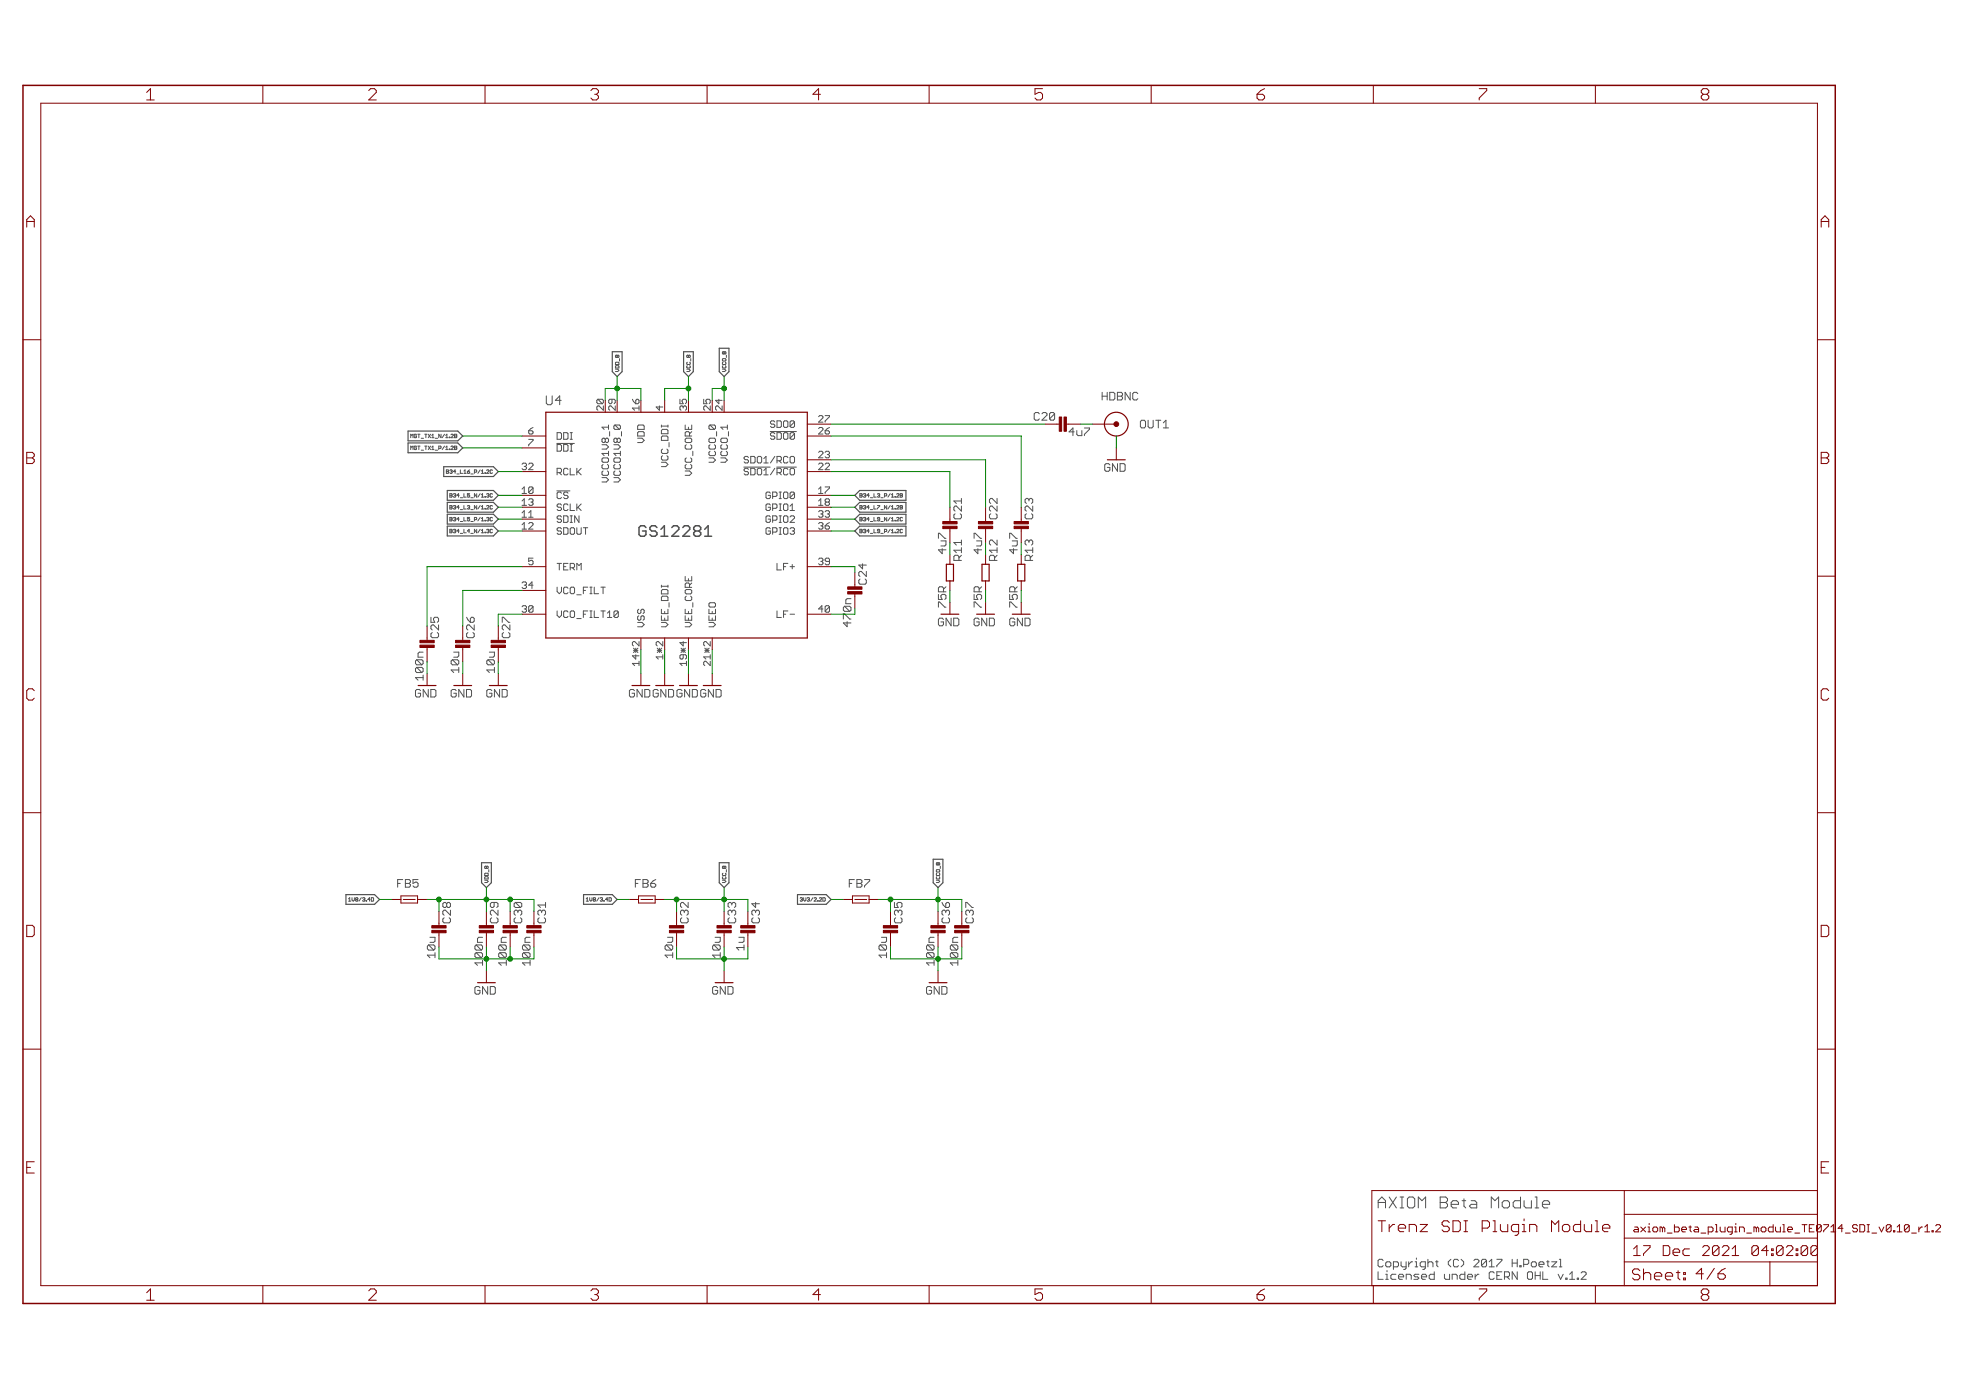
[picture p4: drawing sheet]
<svg xmlns="http://www.w3.org/2000/svg" width="420mm" height="297mm" viewBox="0 0 420 297" stroke-linecap="round" stroke-linejoin="round" font-family="sans-serif">
<g fill="none" stroke="#505050" stroke-width=".21">
<path d="M131.5 77.5l.6-.1 .2 .5h-.8zM131.5 78.9h.5l.3 .2-.3 .3h-.5M131.5 78.3l.6-.2 .2 .5h-.8zM131.9 76l.1-.1 .3 .1-.2 .4-.2-.1M131.9 76l-.1-.1-.3 .1 .2 .4 .2-.1M131.9 76v.3M132.4 76.6v.6M146.8 78.9h.5l.2 .2-.2 .3h-.5M146.9 78.1l-.1 .2 .1 .3 .6-.1-.1-.4M146.9 77.4l-.1 .1 .1 .4h.5l.1-.1-.1-.4M147.1 76v.3M147.1 76l.2-.1 .2 .1-.1 .4-.3-.1"/>
<path d="M147.1 76l-.1-.1-.2 .1 .1 .4 .2-.1M147.6 76.6v.6M154.4 78.9h.5l.2 .2-.2 .3h-.5M154.5 77.4l-.1 .1 .1 .4h.5l.1-.1-.1-.4M154.5 78.1l-.1 .2 .1 .3 .6-.1-.1-.4M154.5 76.6h.5l.1 .4-.6 .2-.1-.2zM154.7 75.3h-.3l.1 .3 .2-.1M154.7 75.3h.4l-.1 .3-.3-.1M154.7 75.3v.2M155.2 75.9v.5M87.8 93.5v-.7l.2 .2 .3-.2v.7M87.8 96.1v-.8l.2 .3 .3-.3v.8"/>
<path d="M89 92.9l-.1-.1-.4 .1v.5l.4 .1 .1-.3h-.2M89 95.5l-.1-.2-.4 .2v.4l.4 .2 .1-.4h-.2M89.3 92.8h.5M89.3 95.3h.5M89.5 92.8v.7M89.5 95.3v.8M111.6 99.2l.2-.2h.5l.2 .2v.2l-.2 .3M112 99.7h.3M112.3 99.7l.2 .2v.2l-.2 .3h-.5l-.2-.3M113 93.9h.9v.2l-.9 1v.2M113 92.1h.7l.2 .4-.2 .3h-.5l-.2-.3zM113.9 91.4l-.9 .7"/>
<path d="M116.8 84.6v1.6l.3 .3h.6l.3-.3M119 94.8h3.7M119.1 92.5h.7l.2 .2v.9l-.2 .3h-.7zM119.1 95h.7l.2 .2v1l-.2 .2h-.7zM127.6 85.6l.2-.3 .9 1h-.9l-.2-.3zM127.8 85.3h.9M127.8 87.7l-.2-.3v-.4l.2-.3h.2l.9 1M128.7 95h.9l.4 .5-.4 .5h-.9M128.9 99.3l-.2 .2v.4l.2 .3h.9M129.3 93.9l-.2-.3-.4 .3v.4l.2 .3 .4-.3M129.3 94.3l.5 .3M129.3 93.9v.4"/>
<path d="M129.8 93.6l-.5 .3M129.8 97.9h-.9l-.2 .2v.5l.2 .2h.9M130 91.3h-1.3l.4 .5M130 96.9h-1.3l.4 .5M135.1 85.3l.8 1M135.9 86.3h.4M136.3 93.6h.9l.5 .5-.5 .5h-.9M136.3 85.3l-.4 .3v.7M136.6 87.2h-1.5l.5 .5M137.4 92.2h-.9l-.2 .3v.7h1.4M137.4 90.8h-.9l-.2 .3v.7h1.4M140.9 86.7v1l-.7-.7h1.4"/>
<path d="M141.4 90.8v.5M141.4 98.8h.9l.4 .5-.4 .4h-.9M141.4 91.1h1.3M141.6 96l-.2 .2v.5l.2 .2h.9M141.6 97.4l-.2 .2v.5l.2 .2h.9M142.5 93.2h-.9l-.2 .2v.7h1.3M142.5 91.8h-.9l-.2 .2v.7h1.3M145.3 85.3v1h.7l-.2-.7 .2-.3h.5M146 87l-.2-.3-.5 .3v.4l.2 .3M146 87v.2M146.4 90.8v1h1.4M146.5 86.7l-.5 .3"/>
<path d="M146.7 97.9l-.3 .2v.5l.3 .2h.9M146.7 95l-.3 .3v.4l.3 .3h.9M146.7 99.3l-.3 .2v.4l.3 .3h.9M147.1 91.3v.5M147.4 93.2v-.7l-.3-.3h-.4l-.3 .3v.7h1.4M147.6 93.6h-.9l-.3 .3v.4l.3 .3h.9M147.8 92.2l-.4 .5M150.4 85.3v1h.7l-.2-.7 .2-.3h.5M150.6 87.7l-.2-.3v-.4l.2-.3h.3l.9 1M151.5 91.1l.2-.3 1 1h-1l-.2-.3zM151.5 97.9h.9l.5 .4-.5 .5h-.9M151.7 90.8h1"/>
<path d="M151.7 95l-.2 .3v.4l.2 .3h1M151.7 96.4l-.2 .3v.4l.2 .3h1M152.7 93.6h-1l-.2 .3v.4l.2 .3h1M159 99.8h5.6M160 97.8l-.3-.3h-.4l-.3 .3 .3 .4h.4l.3 .3-.3 .4h-.4l-.3-.2M164.6 92.2h5.6M164.7 93.6l.2 .3h.5l.2-.3M164.7 91.1l.2 .2h.5l.2-.2M165.6 92.7l-.2-.2h-.5l-.2 .2v.2l.2 .3h.5l.2 .2M165.6 90.2l-.2-.3h-.5l-.2 .3 .2 .4h.5l.2 .3M166 99.8h4.2M174.9 91.6l.3-.2h.4l.3 .2v.2l-1 1h1"/>
<path d="M174.9 89l.3-.2h.4l.3 .2v.3l-1 .9h1M174.9 96.7l.3-.3h.4l.3 .3v.2l-1 .9h1M174.9 99.2l.3-.2h.4l.3 .2v.2l-1 1h1M222.1 88.4l-.3-.2h-.5l-.3 .2v1.1l.3 .3h.5l.3-.3M229.6 92.3h-1.1l.8-.8v1.6M235.5 83.8v1.7M235.5 84.7h1.1M236.6 99.9h.6M237.2 99.4l-.3-.3h-.5l-.3 .3v1l.3 .3h.5l.3-.3M244.8 90.1l-.3-.3h-.5l-.3 .3v1.1l.3 .2h.5l.3-.2M95.4 100.8h.4M95.4 100.4l.5 .1-.1 .7h-.4z"/>
<path d="M96.1 100.5l.4-.1v.4M96.1 113.5h.4M96.1 105.9h.4M96.1 108.4h.4M96.1 110.9h.4M96.1 105.5l.5 .1-.1 .6h-.4zM96.1 108l.5 .2-.1 .6h-.4zM96.1 110.6l.5 .1-.1 .6h-.4zM96.1 113.1l.5 .1-.1 .7h-.4zM96.4 100.8h.1M96.5 100.8v.4l-.4-.2M96.9 105.6l.4-.1 .1 .1-.1 .3"/>
<path d="M96.9 108.2l.4-.2 .1 .2-.1 .2M96.9 110.7l.4-.1 .1 .1-.1 .2M96.9 113.2l.4-.1 .1 .1-.1 .3M97.1 113.5h.2M97.1 105.9h.2M97.1 108.4h.2M97.1 110.9h.2M97.3 105.9l.1 .1-.1 .2-.4-.1M97.3 108.4l.1 .1-.1 .3-.4-.2M97.3 110.9l.1 .2-.1 .2-.4-.1M97.3 113.5l.1 .1-.1 .3-.4-.2M97.4 100.8h-.5l.4-.4v.8"/>
<path d="M97.6 101.3h.5M98.1 113.5h-.5l.4-.4v.8M98.1 105.9h-.5l.4-.4v.7M98.1 108.4h-.5l.4-.4v.8M98.1 110.9h-.5l.4-.3v.7M98.4 114h.5M98.4 111.4h.5M98.4 108.9h.5M98.4 106.4h.5M111.6 104.5l.4-.4v1.4M111.6 107.1l.4-.5v1.4M111.6 109.6l.4-.5v1.4"/>
<path d="M111.6 112.1l.4-.4v1.4M111.6 105.5h.9M111.6 113.1h.9M111.6 108h.9M111.6 110.5h.9M113.9 119.3h-.9v.7l.5-.3 .4 .3v.5l-.2 .2h-.5l-.2-.2M119 104.9h2.8M119.1 101h.7l.2-.2v-.5l-.2-.2h-.7v1.4M119.5 101l.5 .5M120 105.4l-.2-.2h-.5l-.2 .2v.9l.2 .3h.5l.2-.3M120 107.9l-.2-.2h-.5l-.2 .2 .2 .5h.5l.2 .2-.2 .5h-.5l-.2-.2M120 110.5l-.2-.3h-.5l-.2 .3 .2 .4h.5l.2 .3-.2 .4h-.5l-.2-.2"/>
<path d="M120 113l-.2-.2h-.5l-.2 .2 .2 .5h.5l.2 .2-.2 .5h-.5l-.2-.3M128.7 102.1h.9l.4 .4-.4 .5h-.9M128.9 100.6l-.2 .3v.4l.2 .3h.9M146.4 100.6h1l.4 .5-.4 .5h-1M160 100.3l-.3-.2h-.4l-.3 .2 .3 .5h.4l.3 .2-.3 .5h-.4l-.3-.3M164.6 105.4l-.2-.2h-.5l-.2 .2v.9l.2 .3h.5l.2-.3v-.4h-.4M164.6 107.9l-.2-.2h-.5l-.2 .2v1l.2 .2h.5l.2-.2v-.5h-.4M164.6 110.5l-.2-.3h-.5l-.2 .3v.9l.2 .2h.5l.2-.2v-.5h-.4M164.6 113l-.2-.2h-.5l-.2 .2v.9l.2 .3h.5l.2-.3v-.4h-.4M174.9 105.5h1M174.9 109.4l.3-.3h.4l.3 .3-.3 .4M174.9 111.9l.3-.2h.4l.3 .2-.3 .5"/>
<path d="M174.9 119.5l.3-.2h.4l.3 .2-.3 .5M174.9 104.5l.5-.4v1.4M174.9 107.1l.5-.5v1.4M174.9 108h1M175.4 112.4h.2M175.4 109.8h.2M175.4 120h.2M175.6 109.8l.3 .3-.3 .4h-.4l-.3-.2M175.6 112.4l.3 .2-.3 .5h-.4l-.3-.3M175.6 120l.3 .2v.3l-.3 .2h-.4l-.3-.2M183.8 113.5h.3M183.8 105.9h.3"/>
<path d="M183.8 108.4h.3M183.8 110.9h.3M183.8 105.5l.5 .1-.2 .6h-.3zM183.8 108l.5 .2-.2 .6h-.3zM183.8 110.6l.5 .1-.2 .6h-.3zM183.8 113.1l.5 .1-.2 .7h-.3zM184.5 113.2l.4-.1 .1 .1-.1 .3M184.5 110.7l.4-.1 .1 .1-.1 .2M184.5 105.6l.4-.1 .1 .1-.1 .3M184.5 108.2l.4-.2 .1 .2-.1 .2M184.8 113.5h.1M184.8 105.9h.1"/>
<path d="M184.8 108.4h.1M184.8 110.9h.1M184.9 108.4l.1 .1-.1 .3-.4-.2M184.9 105.9l.1 .1-.1 .2-.4-.1M184.9 110.9l.1 .2-.1 .2-.4-.1M184.9 113.5l.1 .1-.1 .3-.4-.2M185.6 113.1l-.3 .4h.5M185.6 105.5l-.3 .4h.5M185.6 108l-.3 .4h.5M185.6 110.6l-.3 .3h.5M200.6 115v-1h.2l1.1 1M201.1 116.7h.8"/>
<path d="M201.1 115.6h1.1M201.4 117.2v1.1l-.8-.8h1.6M203.9 118.9v.9h1.6M203.9 117.6h1.6M203.9 115.9h1.6M204.1 109.8l-.2 .2v.6l.2 .3h1.1M204.1 109.2l-.2-.2v-.6l.2-.3h.3l1.1 1.1M205.5 107.1h-1.6l.5 .5M208.2 115v-1h.2l1.1 1M208.7 116.7h.8M208.7 115.6h1.1M209 117.2v1.1l-.8-.8h1.6"/>
<path d="M211.5 118.9v.9h1.6M211.5 117.6h1.6M211.7 107.6l-.2-.3v-.5l.2-.3h.3l1.1 1.1M211.7 109.8l-.2 .2v.6l.2 .3h1.1M211.7 109.2l-.2-.2v-.6l.2-.3h.3l1.1 1.1M212 115.4l1.1 1.1M215.8 115v-1h.2l1.1 1M216.3 116.7h.8M216.3 115.6h1.1M216.6 117.2v1.1l-.8-.8h1.6M219.1 118.9v.9h1.6M219.1 117.6h1.6"/>
<path d="M219.4 109.8l-.3 .2v.6l.3 .3h1.1M219.4 109.2l-.3-.2v-.6l.3-.3h.2l1.1 1.1M219.9 106.8l-.3-.3h-.2l-.3 .3v.5l.3 .3M89.6 139.4l-.3 .2v.8h1.1M92.1 131.9v1.1h.8l-.3-.6v-.2l.3-.3M92.4 135.2l-.3 .2v.6l.3 .3h1.1M92.4 134.6l-.3-.3v-.5l.3-.3h.2l1.1 1.1M97 139.4h1M99.7 131.9l.8 1.1M100 135.2l-.3 .2v.6l.3 .3h1.1M100 134.6l-.3-.3v-.5l.3-.3h.3l1 1.1M100.5 133h.6"/>
<path d="M100.8 131.9l-.3 .3v.8M104.6 139.4h1.1M107.3 133v-1.1h.3l1.1 1.1M107.6 135.2l-.3 .2v.6l.3 .3h1.1M107.6 134.6l-.3-.3v-.5l.3-.3h.3l1.1 1.1M111.6 129.7l.2-.3h.5l.2 .3v.2l-.2 .2M111.6 124.6l.2-.2h.5l.2 .2v.2l-.2 .3M112 130.1h.3M112 125.1h.3M112.3 125.1l.2 .2v.2l-.2 .3h-.5l-.2-.3M112.3 130.1l.2 .3v.2l-.2 .2h-.5l-.2-.2M119.1 125.5v.9l.4 .5 .5-.5v-.9"/>
<path d="M119.1 130.6v.9l.4 .5 .5-.5v-.9M119.1 120.4h.9M119.5 120.4v1.4M135.4 138.5l.9 .9M135.4 139h.9M135.4 138l-.3-.2v-.5l.3-.2h.2l1 .9M135.9 138.5v.9M135.9 139.9v.9l-.8-.7h1.5M136.3 133h.9l.5 .5-.5 .4h-.9M136.3 138.5l-.9 .9M136.5 130.2l-.2 .2v.5l.2 .2 .5-.2v-.5l.4-.2M136.5 131.6l-.2 .2v.5l.2 .2 .5-.2v-.5l.4-.2"/>
<path d="M140.5 139h.9M140.5 138l-.3-.2v-.5l.3-.2h.2l.9 .9M140.5 138.5l.9 .9M140.9 138.5v.9M141.4 133h.9l.4 .5-.4 .4h-.9M141.4 131.6v.9h1.3M141.4 130.2v.9h1.3M141.4 125.1v.4M141.4 125.3h1.3M141.4 138.5l-.9 .9M142 130.7v.4M142 132.1v.4"/>
<path d="M142.5 126h-.9l-.2 .2v.7h1.3M142.5 127.4h-.9l-.2 .2v.7h1.3M145.5 139h1M145.5 138.5l1 .9M146 139.9v.7l-.5 .2-.2-.2v-.5l.2-.2h1M146 137.1v.9l-.7-.7h1.4M146 138.5v.9M146.4 133h1l.4 .5-.4 .4h-1M146.4 131.6v.9h1.4M146.4 130.2v.9h1.4M146.4 123.2v.9h1.4M146.5 138.5l-1 .9"/>
<path d="M146.7 127.4l-.3 .2v.5l.3 .2h.9M147.1 123.7v.4M147.1 130.7v.4M147.1 132.1v.4M147.4 125.5v-.7l-.3-.2h-.4l-.3 .2v.7h1.4M147.6 126h-.9l-.3 .2v.5l.3 .2h.9M147.8 124.6l-.4 .5M150.6 139h1M150.6 138l-.2-.2v-.5l.2-.2h.3l.9 .9M150.6 138.5l1 .9M151.1 138.5v.9M151.5 133h.9l.5 .5-.5 .4h-.9"/>
<path d="M151.5 131.6v.9h1.4M151.5 130.2v.9h1.4M151.6 138.5l-1 .9M152.2 130.7v.4M152.2 132.1v.4M152.7 128.8h-1l-.2 .2v.5l.2 .2h1M166.1 120.4v1.4h.9M166.1 130.6v1.4h.9M167.4 131.3h.5M168.4 130.6h-1v1.4M168.8 131.3h1M175.9 130.1h-1l.7-.7v1.4"/>
<path d="M180.2 132.3v-1.1h.3l1.1 1.1M180.5 129.6l1.1 1h-1.1l-.3-.2v-.6zM180.5 129.6h1.1M181 127.9l-.2 .3v.8h1.1M181.9 133.1h-1.7l.8 .8M183.8 123.7l-.3 .3v.6l.3 .2h1.1M183.8 123.2l-.3-.3v-.5l.3-.3h.3l1 1.1M185.1 120.8h-1.6l.8 .8M200.6 127v1.1h.8l-.3-.8 .3-.3h.5M200.6 129.8v-1.1h.2l1.1 1.1M201.1 132.9h.5M201.6 125.7l-.2-.3h-.6l-.2 .3v.8h1.6"/>
<path d="M201.6 132.4l-.2-.3h-.6l-.2 .3v1.1l.2 .2h.6l.2-.2M208.2 129.8v-1.1h.2l1.1 1.1M208.2 127v1.1h.8l-.3-.8 .3-.3h.5M208.4 132.1h.6l.3 .3M208.7 132.9h.6M209.3 125.7l-.3-.3h-.6l-.2 .3v.8h1.6M209.3 133.5l-.3 .2h-.6M215.8 129.8v-1.1h.2l1.1 1.1M215.8 127v1.1h.8l-.3-.8 .3-.3h.5M216 132.1h.6l.3 .3M216.3 132.9h.6M216.9 125.7l-.3-.3h-.6l-.2 .3v.8h1.6"/>
<path d="M216.9 133.5l-.3 .2h-.6M88.8 141.3l.3-.3 1 1.1h-1l-.3-.3zM88.8 142.9l.3-.3 1 1.1h-1l-.3-.3zM89.1 141h1M89.1 142.6h1M89.3 148.1h.6M89.9 147.6l-.3-.3h-.5l-.3 .3v1.1l.3 .2h.5l.3-.2M90.4 144.8h-1.6l.5 .6M96.4 141.3l.3-.3 1.1 1.1h-1.1l-.3-.3zM96.7 141h1.1M96.7 147.3h.5l.3 .3M97 140.4h.8"/>
<path d="M97 148.1h.5M97.5 148.7l-.3 .2h-.5M98 143.2h-1.6l.6 .5M104 141.3l.3-.3 1.1 1.1h-1.1l-.3-.3zM104.3 141h1.1M104.3 147.3h.6l.2 .3M104.6 140.4h.8M104.6 148.1h.5M105.1 148.7l-.2 .2h-.6M105.7 143.2h-1.7l.6 .5M135.1 148.1h.5M135.6 147.6l-.3-.3h-.5l-.3 .3v1.1l.3 .2h.5l.3-.2"/>
<path d="M136.6 141.8h-1.5l.5 .4M141.6 140.4h-1.4l.5 .4M146.7 141.8h-1.4l.5 .4M150.6 142.2l-.2-.2v-.5l.2-.2h.3l.9 .9M151.8 140.4h-1.4l.5 .4M74.5 192.1l.2-.3v.8M74.5 192.6h.5M75.2 191.8v.5l.3 .3 .2-.3v-.5M76.1 192.2h.2M76.1 192.2l-.1 .1 .1 .3 .4-.2M76.3 192.2l.2 .1M76.5 192l-.4-.2-.1 .2 .1 .2"/>
<path d="M76.5 192.1l-.2 .1M85 188.8h.5M86.1 188h-1.1v1.6M94.9 196.1l-.3 .3v.5l.3 .3h1.1M94.9 195.6l-.3-.3v-.5l.3-.3h.3l1.1 1.1M95.5 193.1l-.3-.3h-.3l-.3 .3v.6l.3 .2h.3l.3-.2M103.6 187.5l.6-.2 .1 .5h-.7zM103.6 188.1h.5l.2 .2-.2 .3h-.5M103.6 186.7l.6-.1 .1 .5h-.7zM103.9 185.2l.2-.1 .2 .1-.1 .4-.3-.1M103.9 185.2l-.1-.1-.2 .1 .1 .4 .2-.1M103.9 185.2v.3"/>
<path d="M104.5 185.8v.6M105.1 196.1l-.3 .3v.5l.3 .3h1.1M105.1 195.6l-.3-.3v-.5l.3-.3h.2l1.1 1.1M105.6 192.8v.9l-.3 .2h-.2l-.3-.2v-.6l.3-.3h1.1M109.9 193.1l.3-.3 1 1.1h-1l-.3-.2zM110.2 196.1l-.3 .3v.5l.3 .3h1M110.2 192.8h1M110.7 194.8l-.3-.3h-.2l-.3 .3v.5l.3 .3M110.7 194.8v.2M111 194.5l-.3 .3M115.2 196.1l-.2 .3v.5l.2 .3h1.1M115.8 194.8l-.3-.3h-.3l-.2 .3v.5l.2 .3"/>
<path d="M115.8 194.8v.2M116 194.5l-.2 .3M116.6 193.4h-1.6l.5 .5M125.3 192.6h.5M125.3 192.1l.2-.3v.8M126 191.8v.5l.3 .3 .2-.3v-.5M126.9 192.2h.2M126.9 192.2v.4l.4-.2M127.1 192.2l.2 .1M127.3 192l-.4-.2v.4M127.3 192.1l-.2 .1M135.8 188.8h.5"/>
<path d="M136.9 188h-1.1v1.6M145.7 196.1l-.3 .3v.5l.3 .3h1.1M145.7 193.9l-.3-.2v-.6l.3-.3h.3l1.1 1.1M146.2 194.8l-.2-.3h-.3l-.3 .3v.5l.3 .3M154.4 188.1h.5l.2 .2-.2 .3h-.5M154.5 187.3l-.1 .2 .1 .3 .6-.1-.1-.4M154.5 186.6l-.1 .1 .1 .4h.5l.1-.1-.1-.4M154.7 185.2l-.1-.1-.2 .1 .1 .4 .2-.1M154.7 185.2l.2-.1 .2 .1-.1 .4-.3-.1M154.7 185.2v.3M155.2 185.8v.6M155.9 196.1l-.3 .3v.5l.3 .3h1.1"/>
<path d="M156.4 194.8l-.3-.3h-.2l-.3 .3v.5l.3 .3M156.4 193.1l-.3-.3h-.2l-.3 .3v.6l.3 .2M161 196.1l-.3 .3v.5l.3 .3h1M161.5 194.8l-.3-.3h-.2l-.3 .3v.5l.3 .3M162.3 193.1h-1.6l.8 .8M171 192l.4-.2 .1 .2-.1 .2M171.2 192.2h.2M171.4 192.2l.1 .1-.1 .3-.4-.2M171.7 191.8v.5l.3 .3 .2-.3v-.5M172.5 192.4l.4 .2M172.7 192.2h.2M172.9 191.8l-.4 .2"/>
<path d="M181.5 188.8h.5M182.6 188h-1.1v1.6M191.2 192.8v1.1h.8l-.3-.5v-.3l.3-.3M191.4 196.1l-.2 .3v.5l.2 .3h1.1M192 194.8l-.3-.3h-.3l-.2 .3v.5l.2 .3M200.1 188.1h.5l.2 .2-.2 .3h-.5M200.2 187.3v.5h.5v-.5M200.2 186.6v.5h.5v-.5M200.2 185.8h.5l.1 .4-.6 .2zM200.5 184.5l-.2-.1-.2 .1 .1 .3 .3-.1M200.5 184.5l.1-.1 .2 .1-.1 .3-.2-.1M200.5 184.5v.2"/>
<path d="M201 185.1v.5M201.3 192.8l.3 .6 .5 .5M201.6 196.1l-.3 .3v.5l.3 .3h1.1M202.1 194.8l-.3-.3h-.2l-.3 .3v.5l.3 .3M206.4 193.9v-1.1h.3l1.1 1.1M206.7 196.1l-.3 .3v.5l.3 .3h1.1M207.2 194.8l-.3-.3h-.2l-.3 .3v.5l.3 .3M91.3 202.2l.3-.3 1.1 1.1h-1.1l-.3-.2zM91.6 201.9h1.1M91.9 201.4h.8M91.9 200.3h1.1M93 204.1h-1.7l.6 .6"/>
<path d="M101.5 203.9l.3-.3 1 1.1h-1l-.3-.3zM101.5 202.2l.3-.3 1 1.1h-1l-.3-.2zM101.8 203.6h1M101.8 201.9h1M102 211.6h.6M102.6 211.1l-.3-.3h-.5l-.3 .3v1.1l.3 .2h.5l.3-.2M103.1 205.8h-1.6l.5 .5M103.1 200.3h-.8l-.3 .3v.8h1.1M106.6 203.9l.2-.3 1.1 1.1h-1.1l-.2-.3zM106.6 202.2l.2-.3 1.1 1.1h-1.1l-.2-.2zM106.8 203.6h1.1M106.8 201.9h1.1"/>
<path d="M108.2 205.8h-1.6l.5 .5M108.2 200.3h-.8l-.3 .3v.8h1.1M111.7 203.9l.2-.3 1.1 1.1h-1.1l-.2-.3zM111.7 202.2l.2-.3 1.1 1.1h-1.1l-.2-.2zM111.9 203.6h1.1M111.9 201.9h1.1M113.3 205.8h-1.6l.5 .5M113.3 200.3h-.8l-.3 .3v.8h1.1M142.1 202.2l.3-.3 1.1 1.1h-1.1l-.3-.2zM142.4 201.9h1.1M142.7 201.4h.8M142.7 200.3h1.1"/>
<path d="M143.8 204.1h-1.7l.6 .6M152.3 202.2l.3-.3 1 1.1h-1l-.3-.2zM152.6 201.9h1M152.8 201.4h.8M152.8 200.3h1.1M152.8 211.6h.6M153.4 211.1l-.3-.3h-.5l-.3 .3v1.1l.3 .2h.5l.3-.2M153.9 204.1h-1.6l.5 .6M157.9 201.4h.8M157.9 200.3h1.1M159 202.5h-1.6l.5 .5M188.1 201.9l1.1 1.1h-1.1l-.2-.2v-.6z"/>
<path d="M188.1 201.9h1.1M188.4 201.4h.8M188.4 200.3h1.1M189.5 204.1h-1.6l.5 .6M198.3 203.6l1.1 1.1h-1.1l-.3-.3v-.5zM198.3 201.9l1.1 1.1h-1.1l-.3-.2v-.6zM198.3 203.6h1.1M198.3 201.9h1.1M198.5 211.6h.6M198.8 200.3l-.3 .3v.8h1.1M199.1 211.1l-.3-.3h-.5l-.3 .3v1.1l.3 .2h.5l.3-.2M199.6 205.8h-1.6l.5 .5"/>
<path d="M203.3 203.6l1.1 1.1h-1.1l-.2-.3v-.5zM203.3 203.6h1.1M203.3 201.9l1.1 1.1h-1.1l-.2-.2v-.6zM203.3 201.9h1.1M203.9 200.3l-.3 .3v.8h1.1M204.7 205.8h-1.6l.5 .5M294.5 257h1.6M295.3 255.8l-.8 .8v1.5M294.5 271.8v1.6h1.1M295.6 269.4l-.3-.3h-.5l-.3 .3v1.1l.3 .2h.5l.3-.2M331.6 269.6h1.1l-1.1 1.1M333.2 269.1h.3v1.6"/>
<path d="M337.1 273.1h.3v.3h-.3zM337.9 272l.3-.2h.5l.3 .2v.3l-1.1 1.1h1.1"/>
</g>
<path d="M137.7 112.4h-.8l-.3 .3v1.5l.3 .4h.8" fill="none" stroke="#505050" stroke-width=".32"/>
<g fill="none" stroke="#505050" stroke-width=".25">
<path d="M130.9 75.2h2v4.2l-1 1.1-1-1.1zM146.1 75.2h2.1v4.2l-1.1 1.1-1-1.1zM153.7 74.4h2.1v5l-1.1 1.1-1-1.1zM98.9 93.2l-1.1-1.1h-10.6v2.1h10.6M98.9 95.7l-1.1-1h-10.6v2.1h10.6M106.5 105.9l-1-1.1h-9.9v2.1h9.9M106.5 108.4l-1-1h-9.9v2.1h9.9M106.5 110.9l-1-1h-9.9v2.1h9.9M106.5 113.5l-1-1.1h-9.9v2.1h9.9M106.5 100.8l-1-1.1h-10.7v2.1h10.7M183.7 104.8h9.9v2.1h-9.9l-1-1zM183.7 107.4h9.9v2.1h-9.9l-1-1.1z"/>
<path d="M183.7 109.9h9.9v2.1h-9.9l-1-1.1zM183.7 112.4h9.9v2.1h-9.9l-1-1zM73.9 191.2h6.2l1 1-1 1.1h-6.2zM102.9 184.4h2.1v4.2l-1.1 1.1-1-1.1zM124.7 191.2h6.2l1 1-1 1.1h-6.2zM153.7 184.4h2.1v4.2l-1.1 1.1-1-1.1zM170.4 191.2h6.2l1 1-1 1.1h-6.2zM199.4 183.6h2.1v5l-1 1.1-1.1-1.1z"/>
</g>
<g fill="none" stroke="#800000" stroke-width=".21">
<path d="M31.3 19.7l.9-.8v2.5M56.2 18.2v3.9M78.8 19.3l.4-.4h.8l.4 .4v.4l-1.6 1.7h1.6M103.7 18.2v3.9M126.3 19.3l.4-.4h.8l.4 .4v.4l-.4 .5M151.1 18.2v3.9M198.6 18.2v3.9M222.8 18.9h-1.6v1.3l.8-.5h.4l.4 .5v.8l-.4 .4h-.8l-.4-.4M246 18.2v3.9M270.3 18.9l-.8 .4-.9 .9M293.5 18.2v3.9M316.1 18.9h1.6"/>
<path d="M317.7 19.3l-1.6 1.7v.4M341 18.2v3.9M364.8 18.9h-.8l-.4 .4v.4l.4 .5M8.7 22.1h379.7v252.6h-379.7zM31.3 21.4h1.7M127.1 20.2h.4M127.5 20.2l.4 .4v.4l-.4 .4h-.8l-.4-.4M175.3 20.2h-1.6l1.2-1.3v2.5M268.6 20.2h1.3l.4 .4v.4l-.4 .4h-.9l-.4-.4zM364 20.2l-.4 .4v.4l.4 .4h.8M364 20.2h.8M5.7 47.3h1.6"/>
<path d="M6.5 46.1l-.8 .8v1.6M389.2 47.3h1.6M390 46.1l-.8 .8v1.6M4.9 72.6h3.8M388.4 72.6h3.8M5.7 97.9h1.2M6.9 96.7h-1.2v2.4h1.2M111.6 93.2h5M111.6 95.7h5M142 85.6v2.5M154.7 85.6v2.5M172.5 93.2h5.1"/>
<path d="M172.5 90.6h5.1M172.5 98.3h5.1M228.4 90.6h2.5M233.5 90.6h5.1M238.6 95.7v2.6M389.2 97.9h1.2M390.4 96.7h-1.2v2.4h1.2M111.6 105.9h5M111.6 100.8h5M111.6 113.5h5M111.6 108.4h5M111.6 110.9h5"/>
<path d="M172.5 105.9h5.1M172.5 100.8h5.1M172.5 113.5h5.1M172.5 108.4h5.1M172.5 110.9h5.1M203 108.4v3M203 118.6v2M210.6 108.4v3M210.6 118.6v2M218.2 108.4v3M218.2 118.6v2M4.9 123.1h3.8"/>
<path d="M91.3 133.8v3M98.9 133.8v3M106.5 133.8v3M111.6 121.1h5M111.6 131.3h5M111.6 126.2h5M172.5 121.1h5.1M172.5 131.3h5.1M182.7 122.4v3M203 128.7v2.6M210.6 128.7v2.6M218.2 128.7v2.6"/>
<path d="M388.4 123.1h3.8M6.9 147.2h-.8l-.4 .4v1.6l.4 .4h.8M91.3 144v2.5M98.9 144v2.5M106.5 144v2.5M137 144v2.5M142 144v2.5M147.1 144v2.5M152.2 144v2.5M390.4 147.2h-.8l-.4 .4v1.6l.4 .4h.8M4.9 173.7h3.8M388.4 173.7h3.8"/>
<path d="M6.9 197.7h-1.2v2.5h1.2M83.7 192.2h2M85.7 191.5h3.5v1.5h-3.5zM86.2 192.2h2.5M89.2 192.2h2.1M93.8 194.8v3M103.9 194.8v3M134.4 192.2h2.1M136.5 191.5h3.5v1.5h-3.5zM137 192.2h2.5M140 192.2h2M144.6 194.8v3"/>
<path d="M154.7 194.8v3M180.1 192.2h2.1M182.2 191.5h3.5v1.5h-3.5zM182.7 192.2h2.5M185.7 192.2h2.1M190.3 194.8v3M200.5 194.8v3M390.4 197.7h-1.2v2.5h1.2M103.9 207.5v2.5M154.7 207.5v2.5M200.5 207.5v2.5M4.9 224.2h3.8"/>
<path d="M388.4 224.2h3.8M5.7 249.5h.8M7.3 248.3h-1.6v2.4h1.6M347.1 254.4v20.3M347.1 259.5h41.3M388.4 254.4h-95.2v20.3M389.2 249.5h.8M390.8 248.3h-1.6v2.4h1.6M31.3 276.2l.9-.8v2.5M31.3 277.9h1.7M56.2 274.7v3.9M80 275.4h-.8l-.4 .4"/>
<path d="M80.4 276.2l-1.6 1.7h1.6M103.7 274.7v3.9M126.3 277.5l.4 .4h.8M127.5 275.4h-.8l-.4 .4M151.1 274.7v3.9M174.9 275.4l-1.2 1.2h1.6M198.6 274.7v3.9M221.2 277.5l.4 .4h.8M222.8 275.4h-1.6v1.2l.8-.4M246 274.7v3.9M268.6 276.6v.9l.4 .4h.9M268.6 276.6h1.3"/>
<path d="M269.5 275.8l-.9 .8M293.5 274.7v3.9M294.5 260.9h1.6M316.1 275.4h1.6M317.7 275.8l-1.6 1.7v.4M340.9 260.9h.4v2.3M340.9 263.2h.8M341 274.7v3.9M342.5 262.4h1.5v-.4l-.4-.3h-.7l-.4 .3v.8l.4 .4h.7M347.1 269.7h41.3M347.1 264.6h41.3M348.9 273.1l.4 .4h.8"/>
<path d="M349.1 266.9l.7-.7v2.1M349.1 268.3h1.4M349.4 262.2h.5l.2 .3v.7h-.7l-.3-.2 .3-.3h.7M350.1 271.2h-.8l-.4 .3v.4l.4 .4h.8M364 276.6l-.4 .5v.4l.4 .4h.8M364 276.6h.8M364.8 275.4h-.8l-.4 .4v.4l.4 .4M378.2 269.7v5M387.4 266.2h.7l.3 .4-1.4 1.3M388.4 267.9l-.3 .4h-.7M412.9 263h.3v.2h-.3zM413.7 262l.2-.3h.5l.3 .3v.2l-1 1h1"/>
</g>
<path d="M4.9 18.2h387.3v260.4h-387.3z" fill="none" stroke="#800000" stroke-width=".32"/>
<g fill="none" stroke="#800000" stroke-width=".25">
<path d="M116.6 88.1h55.9v48.2h-55.9zM236.7 98.3h3.8M201.1 131.3h3.8M202.2 124.1v-3.5h1.6v3.5M208.7 131.3h3.8M209.9 124.1v-3.5h1.5v3.5M216.3 131.3h3.9M217.5 124.1v-3.5h1.5v3.5M89.4 146.5h3.8M97 146.5h3.8M104.6 146.5h3.8M135.1 146.5h3.8"/>
<path d="M102.1 210h3.8M152.8 210h3.9M198.6 210h3.8"/>
<circle cx="238.6" cy="90.6" r="2.54"/>
</g>
<g fill="#800000" stroke="#800000" stroke-width=".21">
<path d="M181.2 126.4h3v.5h-3z"/>
<path d="M181.2 125.4h3v.5h-3z"/>
<path d="M105 137.9h3v.5h-3z"/>
<path d="M105 136.8h3v.6h-3z"/>
<path d="M97.4 137.9h3v.5h-3z"/>
<path d="M97.4 136.8h3v.6h-3z"/>
<path d="M89.7 137.9h3.1v.5h-3.1z"/>
<path d="M89.7 136.8h3.1v.6h-3.1z"/>
<path d="M201.5 112.5h3v.5h-3z"/>
<path d="M201.5 111.4h3v.6h-3z"/>
<path d="M209.1 112.5h3.1v.5h-3.1z"/>
<path d="M209.1 111.4h3.1v.6h-3.1z"/>
<path d="M216.7 112.5h3.1v.5h-3.1z"/>
<path d="M216.7 111.4h3.1v.6h-3.1z"/>
<path d="M227.4 89.1h.5v3.1h-.5z"/>
<path d="M226.4 89.1h.5v3.1h-.5z"/>
<path d="M198.9 198.8h3.1v.5h-3.1z"/>
<path d="M198.9 197.8h3.1v.5h-3.1z"/>
<path d="M204 198.8h3.1v.5h-3.1z"/>
<path d="M204 197.8h3.1v.5h-3.1z"/>
<path d="M188.8 198.8h3v.5h-3z"/>
<path d="M188.8 197.8h3v.5h-3z"/>
<path d="M153.2 198.8h3.1v.5h-3.1z"/>
<path d="M153.2 197.8h3.1v.5h-3.1z"/>
<path d="M158.3 198.8h3.1v.5h-3.1z"/>
<path d="M158.3 197.8h3.1v.5h-3.1z"/>
<path d="M143.1 198.8h3v.5h-3z"/>
<path d="M143.1 197.8h3v.5h-3z"/>
<path d="M102.4 198.8h3.1v.5h-3.1z"/>
<path d="M102.4 197.8h3.1v.5h-3.1z"/>
<path d="M107.5 198.8h3.1v.5h-3.1z"/>
<path d="M107.5 197.8h3.1v.5h-3.1z"/>
<path d="M92.3 198.8h3v.5h-3z"/>
<path d="M92.3 197.8h3v.5h-3z"/>
<path d="M112.6 198.8h3v.5h-3z"/>
<path d="M112.6 197.8h3v.5h-3z"/>
</g>
<circle cx="238.6" cy="90.6" r=".51" fill="#800000" stroke="#800000" stroke-width=".21"/>
<g fill="none" stroke="#008000" stroke-width=".21">
<path d="M98.9 93.2h12.7M98.9 95.7h12.7M129.3 85.6v-2.6h7.7v2.6M131.9 80.5v5.1M147.1 80.5v5.1M147.1 83h-5.1v2.6M154.7 83h-2.5v2.6M154.7 80.5v5.1M177.6 98.3h33v10.1M177.6 93.2h40.6v15.2M177.6 90.6h45.7M238.6 93.2v2.5"/>
<path d="M106.5 100.8h5.1M106.5 105.9h5.1M106.5 108.4h5.1M106.5 110.9h5.1M106.5 113.5h5.1M177.6 100.8h25.4v7.6M177.6 105.9h5.1M177.6 108.4h5.1M177.6 110.9h5.1M177.6 113.5h5.1M111.6 131.3h-5.1v2.5M111.6 121.1h-20.3v12.7"/>
<path d="M111.6 126.2h-12.7v7.6M137 138.9v5.1M142 138.9v5.1M147.1 138.9v5.1M152.2 138.9v5.1M177.6 131.3h5.1M177.6 121.1h5.1v1.3M81.1 192.2h2.6M91.3 192.2h22.8M93.8 192.2v2.6M103.9 189.7v5.1M131.9 192.2h2.5"/>
<path d="M142 192.2h17.8M144.6 192.2v2.6M154.7 189.7v5.1M177.6 192.2h2.5M187.8 192.2h17.7M190.3 192.2v2.6M200.5 189.7v5.1M93.8 204.9h20.3M103.9 204.9v2.6M154.7 204.9v2.6M159.8 202.4v2.5h-15.2M190.3 204.9h15.2"/>
<path d="M200.5 204.9v2.6"/>
</g>
<g fill="#008000" stroke="#008000" stroke-width=".21">
<circle cx="154.7" cy="204.9" r=".51"/>
<circle cx="131.9" cy="83" r=".51"/>
<circle cx="103.9" cy="192.2" r=".51"/>
<circle cx="93.8" cy="192.2" r=".51"/>
<circle cx="109" cy="192.2" r=".51"/>
<circle cx="147.1" cy="83" r=".51"/>
<circle cx="154.7" cy="192.2" r=".51"/>
<circle cx="144.6" cy="192.2" r=".51"/>
<circle cx="154.7" cy="83" r=".51"/>
<circle cx="200.5" cy="192.2" r=".51"/>
<circle cx="190.3" cy="192.2" r=".51"/>
</g>
<g font-size="3.7" fill="#800000">
<text x="317.9" y="21.4">7</text>
<text x="365.4" y="21.4">8</text>
<text x="7.4" y="48.6">A</text>
<text x="390.9" y="48.6">A</text>
<text x="7.4" y="99.2">B</text>
<text x="390.9" y="99.2">B</text>
<text x="7.4" y="149.7">C</text>
<text x="390.9" y="149.7">C</text>
<text x="7.3" y="200.2">D</text>
<text x="390.8" y="200.2">D</text>
<text x="80.6" y="277.9">2</text>
<text x="128.1" y="277.9">3</text>
<text x="175.5" y="277.9">4</text>
<text x="223" y="277.9">5</text>
<text x="270.4" y="277.9">6</text>
<text x="317.9" y="277.9">7</text>
<text x="365.4" y="277.9">8</text>
</g>
<g font-size="3.6" fill="#505050">
<text x="138.2" y="114.8">GS12281</text>
<text x="296.3" y="258.2">AXIOM Beta Module</text>
</g>
<g font-size="3.6" fill="#800000">
<text x="296.3" y="263.3">Trenz SDI Plugin Module</text>
<text x="350.6" y="273.6">Sheet: 4/6</text>
</g>
<g font-size="3.2" fill="#800000">
<text x="350.9" y="268.4">17 Dec 2021</text>
<text x="372.5" y="268.4">04:02:01</text>
</g>
<text font-size="2.9" fill="#505050" x="118.5" y="86.6">U4</text>
<g font-size="2.5" fill="#800000">
<text x="222.8" y="89.9">C20</text>
<text x="136.3" y="149">GNDGNDGNDGND</text>
<text x="160.9" y="203" transform="rotate(-90 160.9 203)">1u</text>
</g>
<g font-size="2.5" fill="#505050">
<text x="236.4" y="85.5">HDBNC</text>
<text x="245.5" y="91.5">OUT1</text>
<text x="237.9" y="100.8">GND</text>
<text x="207.4" y="110.9" transform="rotate(-90 207.4 110.9)">C21</text>
<text x="215" y="110.9" transform="rotate(-90 215 110.9)">C22</text>
<text x="222.6" y="110.9" transform="rotate(-90 222.6 110.9)">C23</text>
<text x="207.4" y="119.8" transform="rotate(-90 207.4 119.8)">R11</text>
<text x="215" y="119.8" transform="rotate(-90 215 119.8)">R12</text>
<text x="222.6" y="119.8" transform="rotate(-90 222.6 119.8)">R13</text>
<text x="187.1" y="124.9" transform="rotate(-90 187.1 124.9)">C24</text>
<text x="95.7" y="136.3" transform="rotate(-90 95.7 136.3)">C25</text>
<text x="103.3" y="136.3" transform="rotate(-90 103.3 136.3)">C26</text>
<text x="110.9" y="136.3" transform="rotate(-90 110.9 136.3)">C27</text>
<text x="202.3" y="133.8">GND</text>
<text x="209.9" y="133.8">GND</text>
<text x="217.6" y="133.8">GND</text>
<text x="90.6" y="149">GND</text>
<text x="98.2" y="149">GND</text>
<text x="105.8" y="149">GND</text>
<text x="86.8" y="189.7">FB5</text>
<text x="137.6" y="189.7">FB6</text>
<text x="183.3" y="189.7">FB7</text>
<text x="98.2" y="197.3" transform="rotate(-90 98.2 197.3)">C28</text>
<text x="118.5" y="197.3" transform="rotate(-90 118.5 197.3)">C31</text>
<text x="149" y="197.3" transform="rotate(-90 149 197.3)">C32</text>
<text x="164.2" y="197.3" transform="rotate(-90 164.2 197.3)">C34</text>
<text x="194.7" y="197.3" transform="rotate(-90 194.7 197.3)">C35</text>
<text x="209.9" y="197.3" transform="rotate(-90 209.9 197.3)">C37</text>
<text x="103.3" y="212.5">GND</text>
<text x="154.1" y="212.5">GND</text>
<text x="199.8" y="212.5">GND</text>
<text x="296.3" y="270.8">Copyright (C) 2017 H.Poetzl</text>
<text x="296.3" y="273.5">Licensed under CERN OHL v.1.2</text>
</g>
<g font-size="2.5" fill="#008000">
<text x="230.3" y="93.2">4u7</text>
<text x="204.1" y="118.2" transform="rotate(-90 204.1 118.2)">4u7</text>
<text x="211.7" y="118.2" transform="rotate(-90 211.7 118.2)">4u7</text>
<text x="219.3" y="118.2" transform="rotate(-90 219.3 118.2)">4u7</text>
<text x="204.1" y="129.8" transform="rotate(-90 204.1 129.8)">75R</text>
<text x="211.7" y="129.8" transform="rotate(-90 211.7 129.8)">75R</text>
<text x="219.3" y="129.8" transform="rotate(-90 219.3 129.8)">75R</text>
<text x="183.8" y="133.8" transform="rotate(-90 183.8 133.8)">470n</text>
<text x="100" y="143.6" transform="rotate(-90 100 143.6)">10u</text>
<text x="107.6" y="143.6" transform="rotate(-90 107.6 143.6)">10u</text>
<text x="92.4" y="145.2" transform="rotate(-90 92.4 145.2)">100n</text>
<text x="108.4" y="197.3" transform="rotate(-90 108.4 197.3)">C29</text>
<text x="113.4" y="197.3" transform="rotate(-90 113.4 197.3)">C30</text>
<text x="159.2" y="197.3" transform="rotate(-90 159.2 197.3)">C33</text>
<text x="204.9" y="197.3" transform="rotate(-90 204.9 197.3)">C36</text>
<text x="94.9" y="204.6" transform="rotate(-90 94.9 204.6)">10u</text>
<text x="105.1" y="206.2" transform="rotate(-90 105.1 206.2)">1</text>
<text x="105.1" y="204.6" transform="rotate(-90 105.1 204.6)">00n</text>
<text x="110.1" y="206.2" transform="rotate(-90 110.1 206.2)">1</text>
<text x="110.1" y="204.6" transform="rotate(-90 110.1 204.6)">00n</text>
<text x="115.2" y="206.2" transform="rotate(-90 115.2 206.2)">100n</text>
<text x="145.7" y="204.6" transform="rotate(-90 145.7 204.6)">10u</text>
<text x="155.9" y="204.6" transform="rotate(-90 155.9 204.6)">10u</text>
<text x="191.4" y="204.6" transform="rotate(-90 191.4 204.6)">10u</text>
<text x="201.6" y="206.2" transform="rotate(-90 201.6 206.2)">1</text>
<text x="201.6" y="204.6" transform="rotate(-90 201.6 204.6)">00n</text>
<text x="206.6" y="206.2" transform="rotate(-90 206.6 206.2)">100n</text>
</g>
<g font-size="2.3" fill="#800000">
<text x="350.9" y="263.3">axiom_beta_plugin_module_TE0</text>
<text x="388.6" y="263.3">714_SDI_v0.10_r1.2</text>
</g>
<g font-size="2.1" fill="#800000">
<text x="130.9" y="87.7" transform="rotate(-90 130.9 87.7)">20</text>
<text x="133.4" y="87.7" transform="rotate(-90 133.4 87.7)">29</text>
<text x="138.5" y="87.7" transform="rotate(-90 138.5 87.7)">16</text>
<text x="148.6" y="87.7" transform="rotate(-90 148.6 87.7)">35</text>
<text x="153.7" y="87.7" transform="rotate(-90 153.7 87.7)">25</text>
<text x="138.5" y="141.8" transform="rotate(-90 138.5 141.8)">14*2</text>
<text x="143.6" y="140.5" transform="rotate(-90 143.6 140.5)">1*2</text>
<text x="148.6" y="141.8" transform="rotate(-90 148.6 141.8)">19*4</text>
<text x="153.7" y="141.8" transform="rotate(-90 153.7 141.8)">21*2</text>
</g>
<g font-size="2.1" fill="#505050">
<text x="120.9" y="93.9">DDI</text>
<text x="139.6" y="95.2" transform="rotate(-90 139.6 95.2)">VDD</text>
<text x="166" y="93.9">SDO0</text>
<text x="166" y="91.4">SDO0</text>
<text x="176.7" y="92.8">26</text>
<text x="176.7" y="90.3">27</text>
<text x="113.5" y="100.4">32</text>
<text x="120.9" y="96.5">DDI</text>
<text x="120.9" y="101.5">RCLK</text>
<text x="144.7" y="99.9" transform="rotate(-90 144.7 99.9)">VCC_DDI</text>
<text x="154.8" y="99" transform="rotate(-90 154.8 99)">VCCO_0</text>
<text x="157.4" y="99" transform="rotate(-90 157.4 99)">VCCO_1</text>
<text x="160.6" y="99">SDO1/RCO</text>
<text x="160.6" y="101.5">SDO1/RCO</text>
<text x="176.7" y="97.9">23</text>
<text x="176.7" y="100.4">22</text>
<text x="113.5" y="105.5">10</text>
<text x="120.9" y="106.6">CS</text>
<text x="132" y="103.2" transform="rotate(-90 132 103.2)">VCCO1V8_1</text>
<text x="149.8" y="102" transform="rotate(-90 149.8 102)">VCC_CORE</text>
<text x="165.4" y="106.6">GPIO0</text>
<text x="176.7" y="105.5">17</text>
<text x="113.5" y="110.6">11</text>
<text x="113.5" y="113.1">12</text>
<text x="113.5" y="108">13</text>
<text x="120.9" y="111.7">SDIN</text>
<text x="120.9" y="109.2">SCLK</text>
<text x="165.4" y="109.2">GPIO1</text>
<text x="165.4" y="111.7">GPIO2</text>
<text x="176.7" y="113.1">36</text>
<text x="176.7" y="108">18</text>
<text x="176.7" y="110.6">33</text>
<text x="120.9" y="114.2">SDOUT</text>
<text x="165.4" y="114.2">GPIO3</text>
<text x="113.5" y="125.8">34</text>
<text x="120.9" y="121.9">TERM</text>
<text x="167.8" y="121.9">LF+</text>
<text x="176.7" y="120.7">39</text>
<text x="113.5" y="130.9">30</text>
<text x="120.9" y="126.9">VCO_FILT</text>
<text x="176.7" y="130.9">40</text>
<text x="120.9" y="132">VCO_FILT10</text>
<text x="139.6" y="134" transform="rotate(-90 139.6 134)">VSS</text>
<text x="144.7" y="134" transform="rotate(-90 144.7 134)">VEE_DDI</text>
<text x="149.8" y="134" transform="rotate(-90 149.8 134)">VEE_CORE</text>
<text x="154.8" y="134" transform="rotate(-90 154.8 134)">VEEO</text>
</g>
<g font-size="1.1" fill="#505050">
<text x="89.9" y="93.6">MGT_TX1_N/1.2B</text>
<text x="90.1" y="96.1">MGT_TX1_P/1.2B</text>
<text x="98.2" y="101.2">B34_L16_P/1.2C</text>
<text x="98.8" y="106.3">B34_L5_N/1.3C</text>
<text x="185.6" y="106.3">B34_L3_P/1.2B</text>
<text x="98.8" y="113.9">B34_L4_N/1.3C</text>
<text x="98.8" y="108.8">B34_L3_N/1.2C</text>
<text x="98.9" y="111.3">B34_L5_P/1.3C</text>
<text x="185.6" y="108.8">B34_L7_N/1.2B</text>
<text x="185.6" y="111.3">B34_L9_N/1.2C</text>
<text x="185.6" y="113.9">B34_L9_P/1.2C</text>
<text x="76.6" y="192.6">1V8/3.4D</text>
<text x="127.4" y="192.6">1V8/3.4D</text>
<text x="173.1" y="192.6">3V3/2.2D</text>
</g>
</svg>
